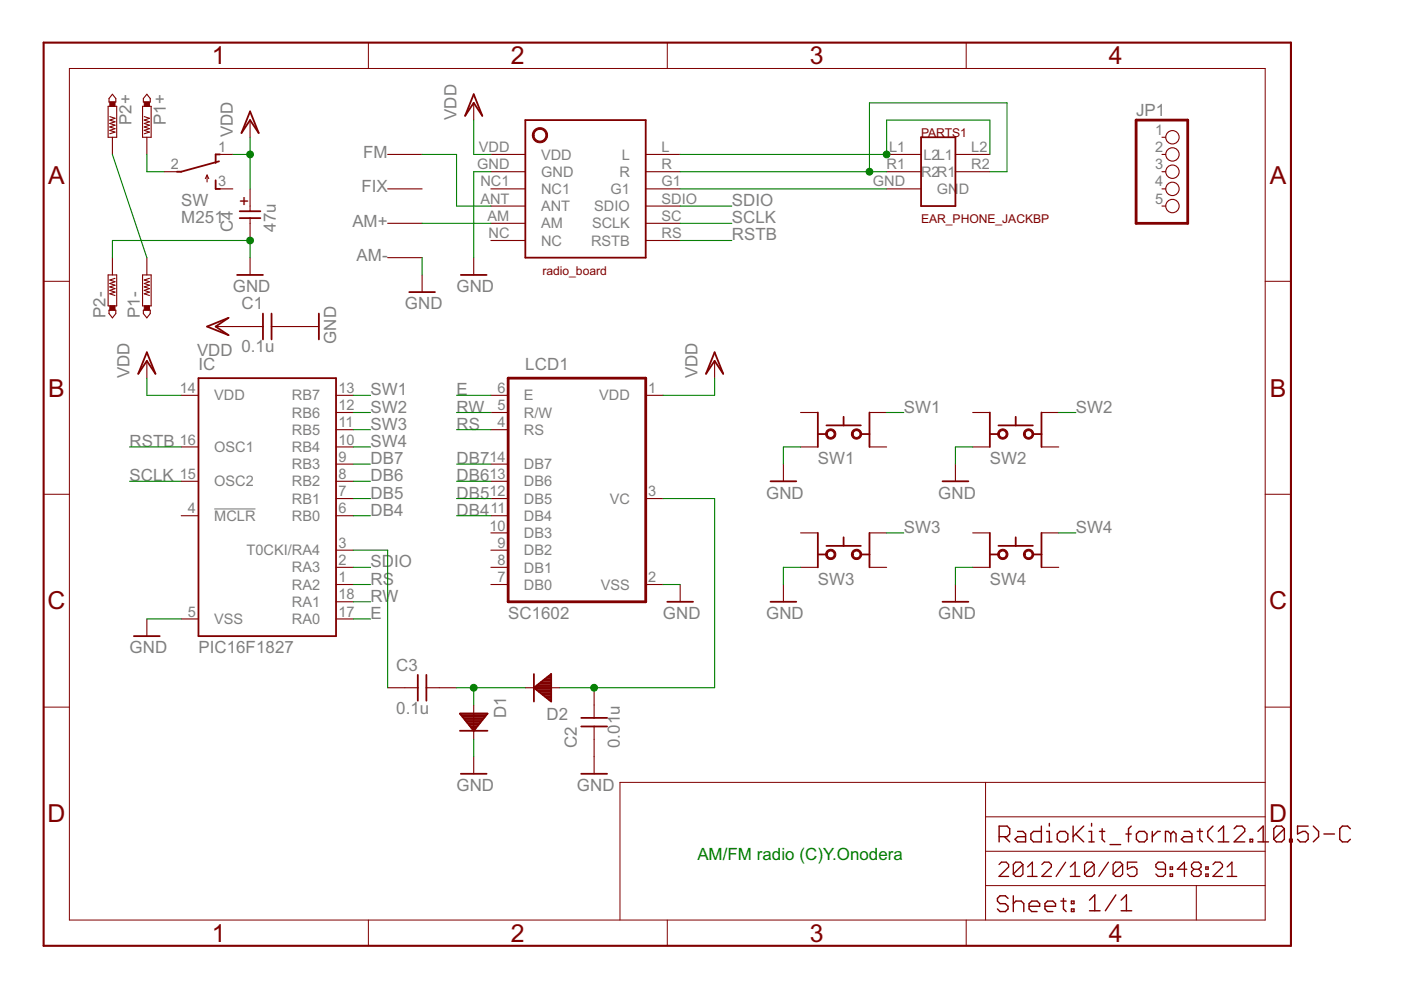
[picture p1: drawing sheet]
<svg xmlns="http://www.w3.org/2000/svg" width="297mm" height="210mm" viewBox="0 0 297 210" stroke-linecap="round" stroke-linejoin="round" font-family="sans-serif">
<path d="M45.4 107.9h8.8" fill="none" stroke="#808080" stroke-width=".23"/>
<g fill="none" stroke="#800000" stroke-width=".38">
<path d="M100.4 20l1.9 4.6-1.9-2.8-1.8 2.8zM45.7 38.2v1.8h.9M46.4 34.2l-8 2.2h-.9M46.6 32.7h-.9v1.9M53 23.6l1.8 4.6-1.8-2.7-1.8 2.7zM111.4 25.5h25.5v29.1h-25.5zM195.3 29.1h7.3v14.6h-7.3zM50.3 58.3h5.5M50.8 46.2h4.4M50.8 44.8h4.4M97.7 58.3h5.5M31.1 74.7l1.9 4.5-1.9-2.7-1.8 2.7z"/>
<path d="M43.9 69.2l4.6-1.8-2.8 1.8 2.8 1.9zM55.8 66.5v5.5M57.6 66.5v5.5M67.6 66.5v5.5M86.8 61.9h5.4M151.5 74.7l1.8 4.5-1.8-2.7-1.8 2.7zM42.1 80.2h29.1v54.7h-29.1zM173.4 87.5v7.3M173.4 92h1.8M175.2 90.2h7.3M178.9 88.4v1.8M182.5 92h1.8"/>
<path d="M184.3 87.5v7.3M209.9 92h1.8M209.9 87.5v7.3M211.7 90.2h7.3M215.3 88.4v1.8M219 92h1.8M220.8 87.5v7.3M163.4 102h5.4M173.4 113v7.3M173.4 117.6h1.8M175.2 115.7h7.3M178.9 113.9v1.8"/>
<path d="M182.5 117.6h1.8M184.3 113v7.3M199.8 102h5.5M209.9 113v7.3M209.9 117.6h1.8M211.7 115.7h7.3M215.3 113.9v1.8M219 117.6h1.8M220.8 113v7.3M28.4 134.9h5.5M141.5 127.6h5.4M163.4 127.6h5.4"/>
<path d="M199.8 127.6h5.5M88.6 143.1v5.5M90.4 143.1v5.5M97.5 154.9h5.9M97.5 151.3h5.9l-3 3.6zM97.5 151.3h5.8M97.8 151.7h5.3M98.1 152h4.7M98.3 152.3h4.2M98.6 152.7h3.7M98.9 153h3.1M99.1 153.3h2.6"/>
<path d="M99.4 153.6h2.1M99.7 154h1.5M99.9 154.3h1M100.2 154.6h.5M113.2 142.9v5.8M113.2 145.8l3.7-2.9v5.8zM113.4 146h3.5M113.4 145.6h3.5M113.8 146.3h3.1M113.8 145.3h3.1M114.2 146.7h2.7M114.3 145h2.6"/>
<path d="M114.7 147h2.2M114.7 144.7h2.2M115.1 147.3h1.8M115.1 144.3h1.8M115.5 147.7h1.4M115.5 144h1.4M115.9 148h1M115.9 143.7h1M116.3 148.3h.6M116.3 143.3h.6M116.7 148.7h.2M116.8 143h.1"/>
<path d="M123.2 154h5.5M123.2 152.2h5.5M97.7 164.1h5.5M123.2 164.1h5.5"/>
</g>
<g fill="none" stroke="#800000" stroke-width=".23">
<path d="M23.8 20l.8 .9v.7h-1.5v-.7zM31.1 20l.8 .9v.7h-1.5v-.7zM22.9 22.5h1.8v6.6h-1.8zM23.3 24.7l1.1 .4-1.1 .4 1.1 .3-1.1 .4 1.1 .3-1.1 .4 1.1 .4-1.1 .3 1.1 .4-1.1 .4M23.8 29.1v3.6M30.2 22.5h1.8v6.6h-1.8zM30.6 24.7l1.1 .4-1.1 .4 1.1 .3-1.1 .4 1.1 .3-1.1 .4 1.1 .4-1.1 .3 1.1 .4-1.1 .4M31.1 29.1v3.6M34.8 36.4h3.6M43.9 37.1l.4 .8M43.9 37.1l-.4 .8M43.9 37.1v1.5"/>
<path d="M45.7 32.7h3.7M53 25.5v3.6M82.2 32.7h7.3M100.4 21.8v3.7M104.1 32.7h7.3M104.1 36.4h7.3M136.9 32.7h7.3M136.9 36.4h7.3M188 32.7h7.3M188 36.4h7.3M202.6 32.7h7.3M202.6 36.4h7.3"/>
<path d="M246.4 32.7h.7M246.4 36.4h.7M246.4 29.1h.7M22.9 58.3h1.8v6.6h-1.8zM23.8 54.6v3.7M24.4 59l-1.1 .4 1.1 .3-1.1 .4 1.1 .4-1.1 .3 1.1 .4-1.1 .4 1.1 .3-1.1 .4 1.1 .4M30.2 58.3h1.8v6.6h-1.8zM31.1 54.6v3.7M31.7 59l-1.1 .4 1.1 .3-1.1 .4 1.1 .4-1.1 .3 1.1 .4-1.1 .4 1.1 .3-1.1 .4 1.1 .4M45.7 40h3.7M53 40v4.8M53 46.2v4.8"/>
<path d="M53 54.6v3.7M82.2 47.3h7.3M82.2 54.6h7.3M82.2 40h7.3M89.5 58.3v3.6M100.4 54.6v3.7M104.1 47.3h7.3M104.1 40h7.3M104.1 43.7h7.3M104.1 51h7.3M136.9 47.3h7.3M136.9 40h7.3"/>
<path d="M136.9 43.7h7.3M136.9 51h7.3M188 40h7.3M246.4 40h.7M246.4 43.7h.7M23.1 65.8h1.5v.7l-.8 .9-.7-.9zM30.4 65.8h1.5v.7l-.8 .9-.7-.9zM31.1 76.5v3.7M45.7 69.2h10.1M57.6 69.2h10M151.5 76.5v3.7M38.4 94.8h3.7"/>
<path d="M38.4 83.8h3.7M71.2 94.8h3.7M71.2 98.4h3.7M71.2 91.1h3.7M71.2 87.5h3.7M71.2 83.8h3.7M104.1 98.4h3.6M104.1 91.1h3.6M104.1 87.5h3.6M104.1 83.8h3.6M136.9 83.8h3.7M166.1 98.4v3.6"/>
<path d="M169.7 94.8h3.7M169.7 87.5h3.7M184.3 94.8h3.7M184.3 87.5h3.7M202.6 98.4v3.6M206.2 94.8h3.7M206.2 87.5h3.7M220.8 94.8h3.7M220.8 87.5h3.7M38.4 109.3h3.7M38.4 102h3.7M71.2 109.3h3.7"/>
<path d="M71.2 116.6h3.7M71.2 105.7h3.7M71.2 102h3.7M104.1 109.3h3.6M104.1 116.6h3.6M104.1 105.7h3.6M104.1 102h3.6M104.1 113h3.6M136.9 105.7h3.7M169.7 113h3.7M184.3 113h3.7M206.2 113h3.7"/>
<path d="M220.8 113h3.7M31.1 131.2v3.7M38.4 131.2h3.7M71.2 131.2h3.7M71.2 127.6h3.7M71.2 123.9h3.7M71.2 120.3h3.7M104.1 123.9h3.6M104.1 120.3h3.6M136.9 123.9h3.7M144.2 123.9v3.7M166.1 123.9v3.7"/>
<path d="M169.7 120.3h3.7M184.3 120.3h3.7M202.6 123.9v3.7M206.2 120.3h3.7M220.8 120.3h3.7M82.2 145.8h6.4M90.4 145.8h6.4M100.4 149.5v7.3M111.4 145.8h7.3M126 145.8v6.4M126 154v10.1M100.4 160.4v3.7"/>
<circle cx="248.6" cy="36.4" r="1.42"/>
<circle cx="248.6" cy="32.7" r="1.42"/>
<circle cx="248.6" cy="29.1" r="1.42"/>
<circle cx="248.6" cy="43.7" r="1.42"/>
<circle cx="248.6" cy="40" r="1.42"/>
</g>
<g fill="none" stroke="#800000" stroke-width=".21">
<path d="M14.7 14.5h253.5v180.6h-253.5zM78.1 9v5.5M141.5 9v5.5M204.9 9v5.5M9.2 59.6h5.5M268.2 59.6h5.5M9.2 104.8h5.5M268.2 104.8h5.5M9.2 149.9h5.5M268.2 149.9h5.5M209 165.9v29.2M209 173.2h59.2"/>
<path d="M268.2 165.9h-136.8v29.2M78.1 195.1v5.4M141.5 195.1v5.4M204.9 195.1v5.4M209 187.8h59.2M209 180.5h59.2M253.6 187.8v7.3"/>
</g>
<g fill="none" stroke="#800000" stroke-width=".3">
<path d="M211.8 177.4h1.7l.6-.6v-1.1l-.6-.5h-1.7v3.3M213 177.4l1.1 1.1M215.8 176.3h1.1l.5 .5v1.7h-1.6l-.6-.6 .6-.5h1.6M220.8 175.2v3.3h-1.7l-.5-.6v-1.1l.5-.5h1.7M221.9 176.3h.6v2.2M221.9 178.5h1.1M222.5 174.6v.6M224.2 176.8l.5-.5h1.1l.6 .5v1.1l-.6 .6h-1.1l-.5-.6zM227.5 175.2v3.3M228.1 176.8l1.7 1.7M229.8 175.2l-2.3 2.2M230.9 176.3h.5v2.2"/>
<path d="M230.9 178.5h1.1M231.4 174.6v.6M233.1 176.3h1.1M233.7 175.7v2.2l.5 .6M235.4 179.1h2.2M238.7 176.8h1.1M239.8 175.2l-.5 .5v2.8M240.9 176.8l.6-.5h1.1l.6 .5v1.1l-.6 .6h-1.1l-.6-.6zM244.3 176.3v2.2M246 176.3h-.6l-1.1 1.1M248.2 176.8l-.5-.5h-.6v2.2M248.2 176.8v1.7"/>
<path d="M248.2 176.8l.6-.5 .5 .5v1.7M251 176.3h1.1l.6 .5v1.7h-1.7l-.5-.6 .5-.5h1.7M253.8 176.3h1.2M254.4 175.7v2.2l.6 .6M257.2 175.2l-1.1 1.1v1.1l1.1 1.1M258.3 178.5h2.2M258.3 176.3l1.1-1.1v3.3M261.7 175.7l.5-.5h1.1l.6 .5v.6l-2.2 2.2h2.2M265 177.9h.6v.6h-.6zM266.7 178.5h2.2M266.7 176.3l1.1-1.1v3.3M272.3 175.7l-.6-.5h-1.1l-.5 .5v2.2"/>
<path d="M272.3 175.7v2.2l-.6 .6h-1.1l-.5-.6M272.3 175.7l-2.2 2.2M273.4 177.9h.6v.6h-.6zM277.3 175.2h-2.2v1.6l1.1-.5h.6l.5 .5v1.1l-.5 .6h-1.1l-.6-.6M278.4 175.2l1.2 1.1v1.1l-1.2 1.1M280.7 176.8h2.2M286.3 175.7l-.6-.5h-1.1l-.5 .5v2.2l.5 .6h1.1l.6-.6M213.7 190.5l-.6-.6h-1.1l-.5 .6v.6l.5 .5h1.1l.6 .6v.5l-.6 .6h-1.1l-.5-.6M214.8 189.9v3.4M214.8 191.6l.6-.5h1.1l.6 .5v1.7M218.2 192.2h2.2v-.6l-.5-.5h-1.1l-.6 .5v1.1l.6 .6h1.1M221.6 192.2h2.2v-.6l-.6-.5h-1.1l-.5 .5v1.1l.5 .6h1.1"/>
<path d="M224.9 191.1h1.1M225.5 190.5v2.2l.5 .6M227.2 191.1h.5v.5h-.5zM227.2 192.7h.5v.6h-.5zM231 190.9l1.1-1.2v3.4M231 193.1h2.2M236.6 189.7l-2.2 3.4M237.7 193.1h2.2M237.7 190.9l1.1-1.2v3.4"/>
</g>
<g fill="none" stroke="#800000" stroke-width=".28">
<path d="M211.8 183.3l.5-.5h1l.5 .5v.5l-2 2h2M216.9 183.3v2l-.5 .5h-1.1l-.5-.5M216.9 183.3l-.5-.5h-1.1l-.5 .5v2M216.9 183.3l-2.1 2M217.9 185.8h2M217.9 183.8l1-1v3M220.9 183.3l.5-.5h1l.5 .5v.5l-2 2h2M225.9 182.8l-2 3M226.9 185.8h2.1M226.9 183.8l1-1v3M232 183.3v2l-.5 .5h-1l-.5-.5M232 183.3l-.5-.5h-1l-.5 .5v2"/>
<path d="M232 183.3l-2 2M235 182.8l-2 3M238 183.3v2l-.5 .5h-1l-.5-.5M238 183.3l-.5-.5h-1l-.5 .5v2M238 183.3l-2 2M241 182.8h-2v1.5l1-.5h.5l.5 .5v1l-.5 .5h-1l-.5-.5M247.1 184.3h-1.5l-.5-.5v-.5l.5-.5h1l.5 .5v2l-.5 .5h-1l-.5-.5M248.1 185.3h.5v.5h-.5zM248.1 183.8h.5v.5h-.5zM251.6 184.3h-2l1.5-1.5v3M253.1 184.3l-.5 .5v.5l.5 .5h1l.6-.5v-.5l-.6-.5M253.1 184.3l-.5-.5v-.5l.5-.5h1l.6 .5v.5l-.6 .5"/>
<path d="M253.1 184.3h1M255.7 185.3h.5v.5h-.5zM255.7 183.8h.5v.5h-.5zM257.2 183.3l.5-.5h1l.5 .5v.5l-2 2h2M260.2 185.8h2M260.2 183.8l1-1v3"/>
</g>
<path d="M9.2 9h264.5v191.5h-264.5z" fill="none" stroke="#800000" stroke-width=".44"/>
<g fill="#800000" stroke="#800000" stroke-width=".21">
<path d="M175.2 91.4a1.1 1.1 0 0 1 1.8-.1 1.1 1.1 0 0 1-.5 1.8 1.1 1.1 0 0 1-1.5-1.1h.4a.73 .73 0 0 1 1.1-.6 .73 .73 0 0 1 .1 1.2 .73 .73 0 0 1-1.2-.4v-.2h-.4z" fill-rule="evenodd"/>
<path d="M180.9 91.2a1.09 1.09 0 0 1 1.7 .3 1.09 1.09 0 0 1-.7 1.6 1.09 1.09 0 0 1-1.4-1.1h.4a.73 .73 0 0 1 1-.7 .73 .73 0 0 1 .2 1.2 .73 .73 0 0 1-1.2-.3v-.2h-.4z" fill-rule="evenodd"/>
<path d="M211.9 91.2a1.09 1.09 0 0 1 1.7 .3 1.09 1.09 0 0 1-.7 1.6 1.09 1.09 0 0 1-1.4-1.1h.4a.73 .73 0 0 1 1-.6 .73 .73 0 0 1 .2 1.2 .73 .73 0 0 1-1.2-.4v-.2h-.4z" fill-rule="evenodd"/>
<path d="M217.2 91.4a1.1 1.1 0 0 1 1.7-.1 1.1 1.1 0 0 1-.5 1.8 1.1 1.1 0 0 1-1.4-1.1h.3a.73 .73 0 0 1 1-.7 .73 .73 0 0 1 .3 1.2 .73 .73 0 0 1-1.2-.3l-.1-.2h-.3z" fill-rule="evenodd"/>
<path d="M175.5 116.7a1.1 1.1 0 0 1 1.6 .4 1.1 1.1 0 0 1-.7 1.5 1.1 1.1 0 0 1-1.4-1h.4a.73 .73 0 0 1 1.1-.7 .73 .73 0 0 1 .1 1.3 .73 .73 0 0 1-1.2-.4v-.2h-.4z" fill-rule="evenodd"/>
<path d="M180.9 116.7a1.09 1.09 0 0 1 1.7 .4 1.09 1.09 0 0 1-.7 1.5 1.09 1.09 0 0 1-1.4-1h.4a.73 .73 0 0 1 1-.8 .73 .73 0 0 1 .2 1.2 .73 .73 0 0 1-1.2-.2v-.2h-.4z" fill-rule="evenodd"/>
<path d="M211.9 116.7a1.09 1.09 0 0 1 1.7 .4 1.09 1.09 0 0 1-.7 1.5 1.09 1.09 0 0 1-1.4-1h.4a.73 .73 0 0 1 1-.7 .73 .73 0 0 1 .2 1.3 .73 .73 0 0 1-1.2-.4v-.2h-.4z" fill-rule="evenodd"/>
<path d="M217.4 116.7a1.09 1.09 0 0 1 1.7 .4 1.09 1.09 0 0 1-.8 1.5 1.09 1.09 0 0 1-1.3-1h.3a.73 .73 0 0 1 1-.8 .73 .73 0 0 1 .3 1.2 .73 .73 0 0 1-1.2-.2l-.1-.2h-.3z" fill-rule="evenodd"/>
<path d="M113.3 27.6a1.62 1.62 0 0 1 2.5 .2 1.62 1.62 0 0 1-.9 2.4 1.62 1.62 0 0 1-2-1.5h.3a1.26 1.26 0 0 1 1.8-1.2 1.26 1.26 0 0 1 .3 2.1 1.26 1.26 0 0 1-2-.6l-.1-.3h-.3z" fill-rule="evenodd"/>
</g>
<path d="M240.9 25.5h10.9v21.8h-10.9zM107.7 80.2h29.2v47.4h-29.2z" fill="none" stroke="#800000" stroke-width=".59"/>
<g fill="#800000" stroke="#800000" stroke-width=".21">
<path d="M30.6 21.6h1.1v.9h-1.1z"/>
<path d="M23.3 21.6h1.1v.9h-1.1z"/>
<path d="M30.6 64.8h1.1v1h-1.1z"/>
<path d="M23.3 64.8h1.1v1h-1.1z"/>
</g>
<g fill="none" stroke="#008000" stroke-width=".23">
<path d="M23.8 32.7l7.3 21.9M31.1 32.7v3.7h3.7M49.4 32.7h3.6M53 29.1v10.9M89.5 32.7h7.3v11h7.3M100.4 25.5v7.2h3.7M104.1 36.4h-3.7v18.2M144.2 36.4h43.8M144.2 32.7h43.8v-7.2h21.9v7.2M184.3 36.4v-14.6h29.2v14.6h-3.6M23.8 54.6v-3.6h29.2v3.6M89.5 54.6v3.7"/>
<path d="M89.5 47.3h14.6M144.2 51h11M144.2 47.3h11M144.2 43.7h11M144.2 40h43.8M27.5 94.8h10.9M31.1 80.2v3.6h7.3M74.9 94.8h3.6M74.9 83.8h3.6M74.9 98.4h3.6M74.9 87.5h3.6M74.9 91.1h3.6"/>
<path d="M96.8 83.8h7.3M96.8 98.4h7.3M96.8 87.5h7.3M96.8 91.1h7.3M151.5 80.2v3.6h-10.9M169.7 94.8h-3.6v3.6M188 87.5h3.6M206.2 94.8h-3.6v3.6M224.5 87.5h3.6M27.5 102h10.9M74.9 109.3h3.6M74.9 105.7h3.6"/>
<path d="M74.9 102h3.6M74.9 116.6h7.3v29.2M96.8 109.3h7.3M96.8 105.7h7.3M96.8 102h7.3M140.6 105.7h10.9v40.1h-32.8M188 113h3.6M224.5 113h3.6M31.1 131.2h7.3M74.9 131.2h3.6M74.9 123.9h3.6M74.9 120.3h3.6"/>
<path d="M74.9 127.6h3.6M140.6 123.9h3.6M169.7 120.3h-3.6v3.6M206.2 120.3h-3.6v3.6M96.8 145.8h14.6M100.4 145.8v3.7M100.4 156.8v3.6"/>
</g>
<g fill="#008000" stroke="#008000" stroke-width=".21">
<circle cx="53" cy="51" r=".72"/>
<circle cx="53" cy="32.7" r=".72"/>
<circle cx="100.4" cy="145.8" r=".72"/>
<circle cx="126" cy="145.8" r=".72"/>
<circle cx="188" cy="32.7" r=".72"/>
<circle cx="184.3" cy="36.4" r=".72"/>
</g>
<g font-size="5.9" fill="#800000">
<text x="44.9" y="13.6">1</text>
<text x="108.3" y="13.6">2</text>
<text x="171.7" y="13.6">3</text>
<text x="235.1" y="13.6">4</text>
<text x="10.2" y="38.9">A</text>
<text x="269.2" y="38.9">A</text>
<text x="10.2" y="84.1">B</text>
<text x="269.2" y="84.1">B</text>
<text x="10.1" y="129.2">C</text>
<text x="269.1" y="129.2">C</text>
<text x="10.1" y="174.4">D</text>
<text x="269.1" y="174.4">D</text>
<text x="44.9" y="199.7">1</text>
<text x="108.3" y="199.7">2</text>
<text x="171.7" y="199.7">3</text>
<text x="235.1" y="199.7">4</text>
</g>
<g font-size="4" fill="#808080">
<text x="27.9" y="26.5" transform="rotate(-90 27.9 26.5)">P2+</text>
<text x="35.1" y="26.5" transform="rotate(-90 35.1 26.5)">P1+</text>
<text x="49.4" y="29.1" transform="rotate(-90 49.4 29.1)">VDD</text>
<text x="96.8" y="25.5" transform="rotate(-90 96.8 25.5)">VDD</text>
<text x="240.9" y="24.5">JP1</text>
<text x="77" y="33.5">FM</text>
<text x="76.6" y="40.8">FIX</text>
<text x="38.4" y="47.3">M251</text>
<text x="38.4" y="43.7">SW</text>
<text x="155.2" y="47.3">SCLK</text>
<text x="155.2" y="43.7">SDIO</text>
<text x="49.4" y="49.2" transform="rotate(-90 49.4 49.2)">C4</text>
<text x="58.5" y="49.2" transform="rotate(-90 58.5 49.2)">47u</text>
<text x="74.7" y="48.1">AM+</text>
<text x="155.2" y="51">RSTB</text>
<text x="75.6" y="55.4">AM-</text>
<text x="49.4" y="61.9">GND</text>
<text x="51.2" y="65.6">C1</text>
<text x="85.8" y="65.6">GND</text>
<text x="96.8" y="61.9">GND</text>
<text x="22.4" y="67.4" transform="rotate(-90 22.4 67.4)">P2-</text>
<text x="29.7" y="67.4" transform="rotate(-90 29.7 67.4)">P1-</text>
<text x="41.8" y="75.4">VDD 0.1u</text>
<text x="71.3" y="72.9" transform="rotate(-90 71.3 72.9)">GND</text>
<text x="27.5" y="80.2" transform="rotate(-90 27.5 80.2)">VDD</text>
<text x="42.1" y="78.3">IC</text>
<text x="78.6" y="83.8">SW1</text>
<text x="96.8" y="83.8">E</text>
<text x="111.4" y="78.3">LCD1</text>
<text x="147.9" y="80.2" transform="rotate(-90 147.9 80.2)">VDD</text>
<text x="78.6" y="87.5">SW2</text>
<text x="96.8" y="87.5">RW</text>
<text x="191.6" y="87.5">SW1</text>
<text x="228.1" y="87.5">SW2</text>
<text x="27.5" y="94.8">RSTB</text>
<text x="78.6" y="94.8">SW4</text>
<text x="78.6" y="91.1">SW3</text>
<text x="96.8" y="91.1">RS</text>
<text x="78.6" y="98.4">DB7</text>
<text x="96.8" y="98.4">DB7</text>
<text x="173.4" y="98.4">SW1</text>
<text x="209.9" y="98.4">SW2</text>
<text x="27.5" y="102.1">SCLK</text>
<text x="78.6" y="105.7">DB5</text>
<text x="78.6" y="102.1">DB6</text>
<text x="96.8" y="105.7">DB5</text>
<text x="96.8" y="102.1">DB6</text>
<text x="162.4" y="105.7">GND</text>
<text x="198.9" y="105.7">GND</text>
<text x="78.6" y="109.3">DB4</text>
<text x="96.8" y="109.3">DB4</text>
<text x="191.6" y="113">SW3</text>
<text x="228.1" y="113">SW4</text>
<text x="78.6" y="123.9">RS</text>
<text x="78.6" y="120.3">SDIO</text>
<text x="173.4" y="123.9">SW3</text>
<text x="209.9" y="123.9">SW4</text>
<text x="78.6" y="131.2">E</text>
<text x="78.6" y="127.6">RW</text>
<text x="107.7" y="131.2">SC1602</text>
<text x="140.6" y="131.2">GND</text>
<text x="162.4" y="131.2">GND</text>
<text x="198.9" y="131.2">GND</text>
<text x="27.5" y="138.5">GND</text>
<text x="42.1" y="138.5">PIC16F1827</text>
<text x="84" y="142.2">C3</text>
<text x="84" y="151.3">0.1u</text>
<text x="107.3" y="152.3" transform="rotate(-90 107.3 152.3)">D1</text>
<text x="115.9" y="152.7">D2</text>
<text x="122.3" y="158.6" transform="rotate(-90 122.3 158.6)">C2</text>
<text x="131.4" y="158.6" transform="rotate(-90 131.4 158.6)">0.01u</text>
<text x="96.8" y="167.7">GND</text>
<text x="122.3" y="167.7">GND</text>
</g>
<text font-size="4" fill="#800000" x="53" y="43.7" transform="rotate(-90 53 43.7)">+</text>
<text font-size="4" fill="#008000" x="147.9" y="182.3">AM/FM radio (C)Y.Onodera</text>
<g font-size="3.5" fill="#808080">
<text x="244.9" y="28.6">1</text>
<text x="36.2" y="35.9">2</text>
<text x="46.2" y="32.2">1</text>
<text x="101.2" y="35.9">GND</text>
<text x="101.5" y="32.2">VDD</text>
<text x="114.7" y="33.8">VDD</text>
<text x="131.8" y="33.8">L</text>
<text x="140.3" y="32.2">L</text>
<text x="140.3" y="35.9">R</text>
<text x="188" y="35.9">R1</text>
<text x="188.5" y="32.2">L1</text>
<text x="195.8" y="33.8">L2L1</text>
<text x="205.9" y="32.2">L2</text>
<text x="205.9" y="35.9">R2</text>
<text x="244.9" y="32.2">2</text>
<text x="244.9" y="35.9">3</text>
<text x="46.2" y="39.5">3</text>
<text x="101.9" y="39.5">NC1</text>
<text x="114.7" y="37.5">GND</text>
<text x="114.7" y="41.1">NC1</text>
<text x="129.4" y="41.1">G1</text>
<text x="131.3" y="37.5">R</text>
<text x="140.3" y="39.5">G1</text>
<text x="185.1" y="39.5">GND</text>
<text x="195.3" y="37.5">R2R1</text>
<text x="198.6" y="41.1">GN</text>
<text x="203.3" y="41.1">D</text>
<text x="244.9" y="39.5">4</text>
<text x="101.8" y="43.2">ANT</text>
<text x="103.4" y="46.8">AM</text>
<text x="114.7" y="44.8">ANT</text>
<text x="126" y="44.8">SDIO</text>
<text x="140.3" y="43.2">SDIO</text>
<text x="140.3" y="46.8">SC</text>
<text x="244.9" y="43.2">5</text>
<text x="103.6" y="50.5">NC</text>
<text x="114.7" y="48.4">AM</text>
<text x="114.7" y="52.1">NC</text>
<text x="125.3" y="52.1">RSTB</text>
<text x="125.5" y="48.4">SCLK</text>
<text x="140.3" y="50.5">RS</text>
<text x="38.1" y="83.3">14</text>
<text x="71.8" y="83.3">13</text>
<text x="105.5" y="83.3">6</text>
<text x="137.4" y="83.3">1</text>
<text x="45.4" y="84.9">VDD</text>
<text x="61.9" y="88.6">RB6</text>
<text x="61.9" y="84.9">RB7</text>
<text x="71.8" y="87">12</text>
<text x="105.5" y="87">5</text>
<text x="111.1" y="84.9">E</text>
<text x="111.1" y="88.6">R/W</text>
<text x="127.1" y="84.9">VDD</text>
<text x="38.1" y="94.2">16</text>
<text x="45.4" y="95.9">OSC1</text>
<text x="61.9" y="95.8">RB4</text>
<text x="61.9" y="92.2">RB5</text>
<text x="71.8" y="94.2">10</text>
<text x="71.8" y="90.6">11</text>
<text x="105.5" y="90.6">4</text>
<text x="111.1" y="92.2">RS</text>
<text x="38.1" y="101.5">15</text>
<text x="61.9" y="99.5">RB3</text>
<text x="71.8" y="101.5">8</text>
<text x="71.8" y="97.9">9</text>
<text x="103.8" y="101.5">13</text>
<text x="103.8" y="97.9">14</text>
<text x="111.1" y="99.5">DB7</text>
<text x="45.4" y="103.1">OSC2</text>
<text x="61.9" y="106.8">RB1</text>
<text x="61.9" y="103.1">RB2</text>
<text x="71.8" y="105.2">7</text>
<text x="103.8" y="105.2">12</text>
<text x="111.1" y="106.8">DB5</text>
<text x="111.1" y="103.1">DB6</text>
<text x="129.3" y="106.8">VC</text>
<text x="137.4" y="105.2">3</text>
<text x="39.8" y="108.8">4</text>
<text x="45.4" y="110.4">MCLR</text>
<text x="61.9" y="110.4">RB0</text>
<text x="71.8" y="108.8">6</text>
<text x="103.8" y="112.5">10</text>
<text x="104" y="108.8">11</text>
<text x="111.1" y="110.4">DB4</text>
<text x="52.3" y="117.7">T0CKI/RA4</text>
<text x="71.8" y="119.8">2</text>
<text x="71.8" y="116.1">3</text>
<text x="105.5" y="119.8">8</text>
<text x="105.5" y="116.1">9</text>
<text x="111.1" y="117.7">DB2</text>
<text x="111.1" y="114.1">DB3</text>
<text x="61.9" y="125">RA2</text>
<text x="61.9" y="121.4">RA3</text>
<text x="71.8" y="123.4">1</text>
<text x="105.5" y="123.4">7</text>
<text x="111.1" y="125">DB0</text>
<text x="111.1" y="121.4">DB1</text>
<text x="127.4" y="125">VSS</text>
<text x="137.4" y="123.4">2</text>
<text x="39.8" y="130.7">5</text>
<text x="61.9" y="128.7">RA1</text>
<text x="71.8" y="130.7">17</text>
<text x="71.8" y="127.1">18</text>
<text x="45.4" y="132.3">VSS</text>
<text x="61.9" y="132.3">RA0</text>
</g>
<g font-size="2.9" fill="#800000">
<text x="195.3" y="29.1">PARTS1</text>
<text x="195.3" y="47.3">EAR_PHONE_JACKBP</text>
<text x="115" y="58.3">radio_board</text>
</g>
</svg>
